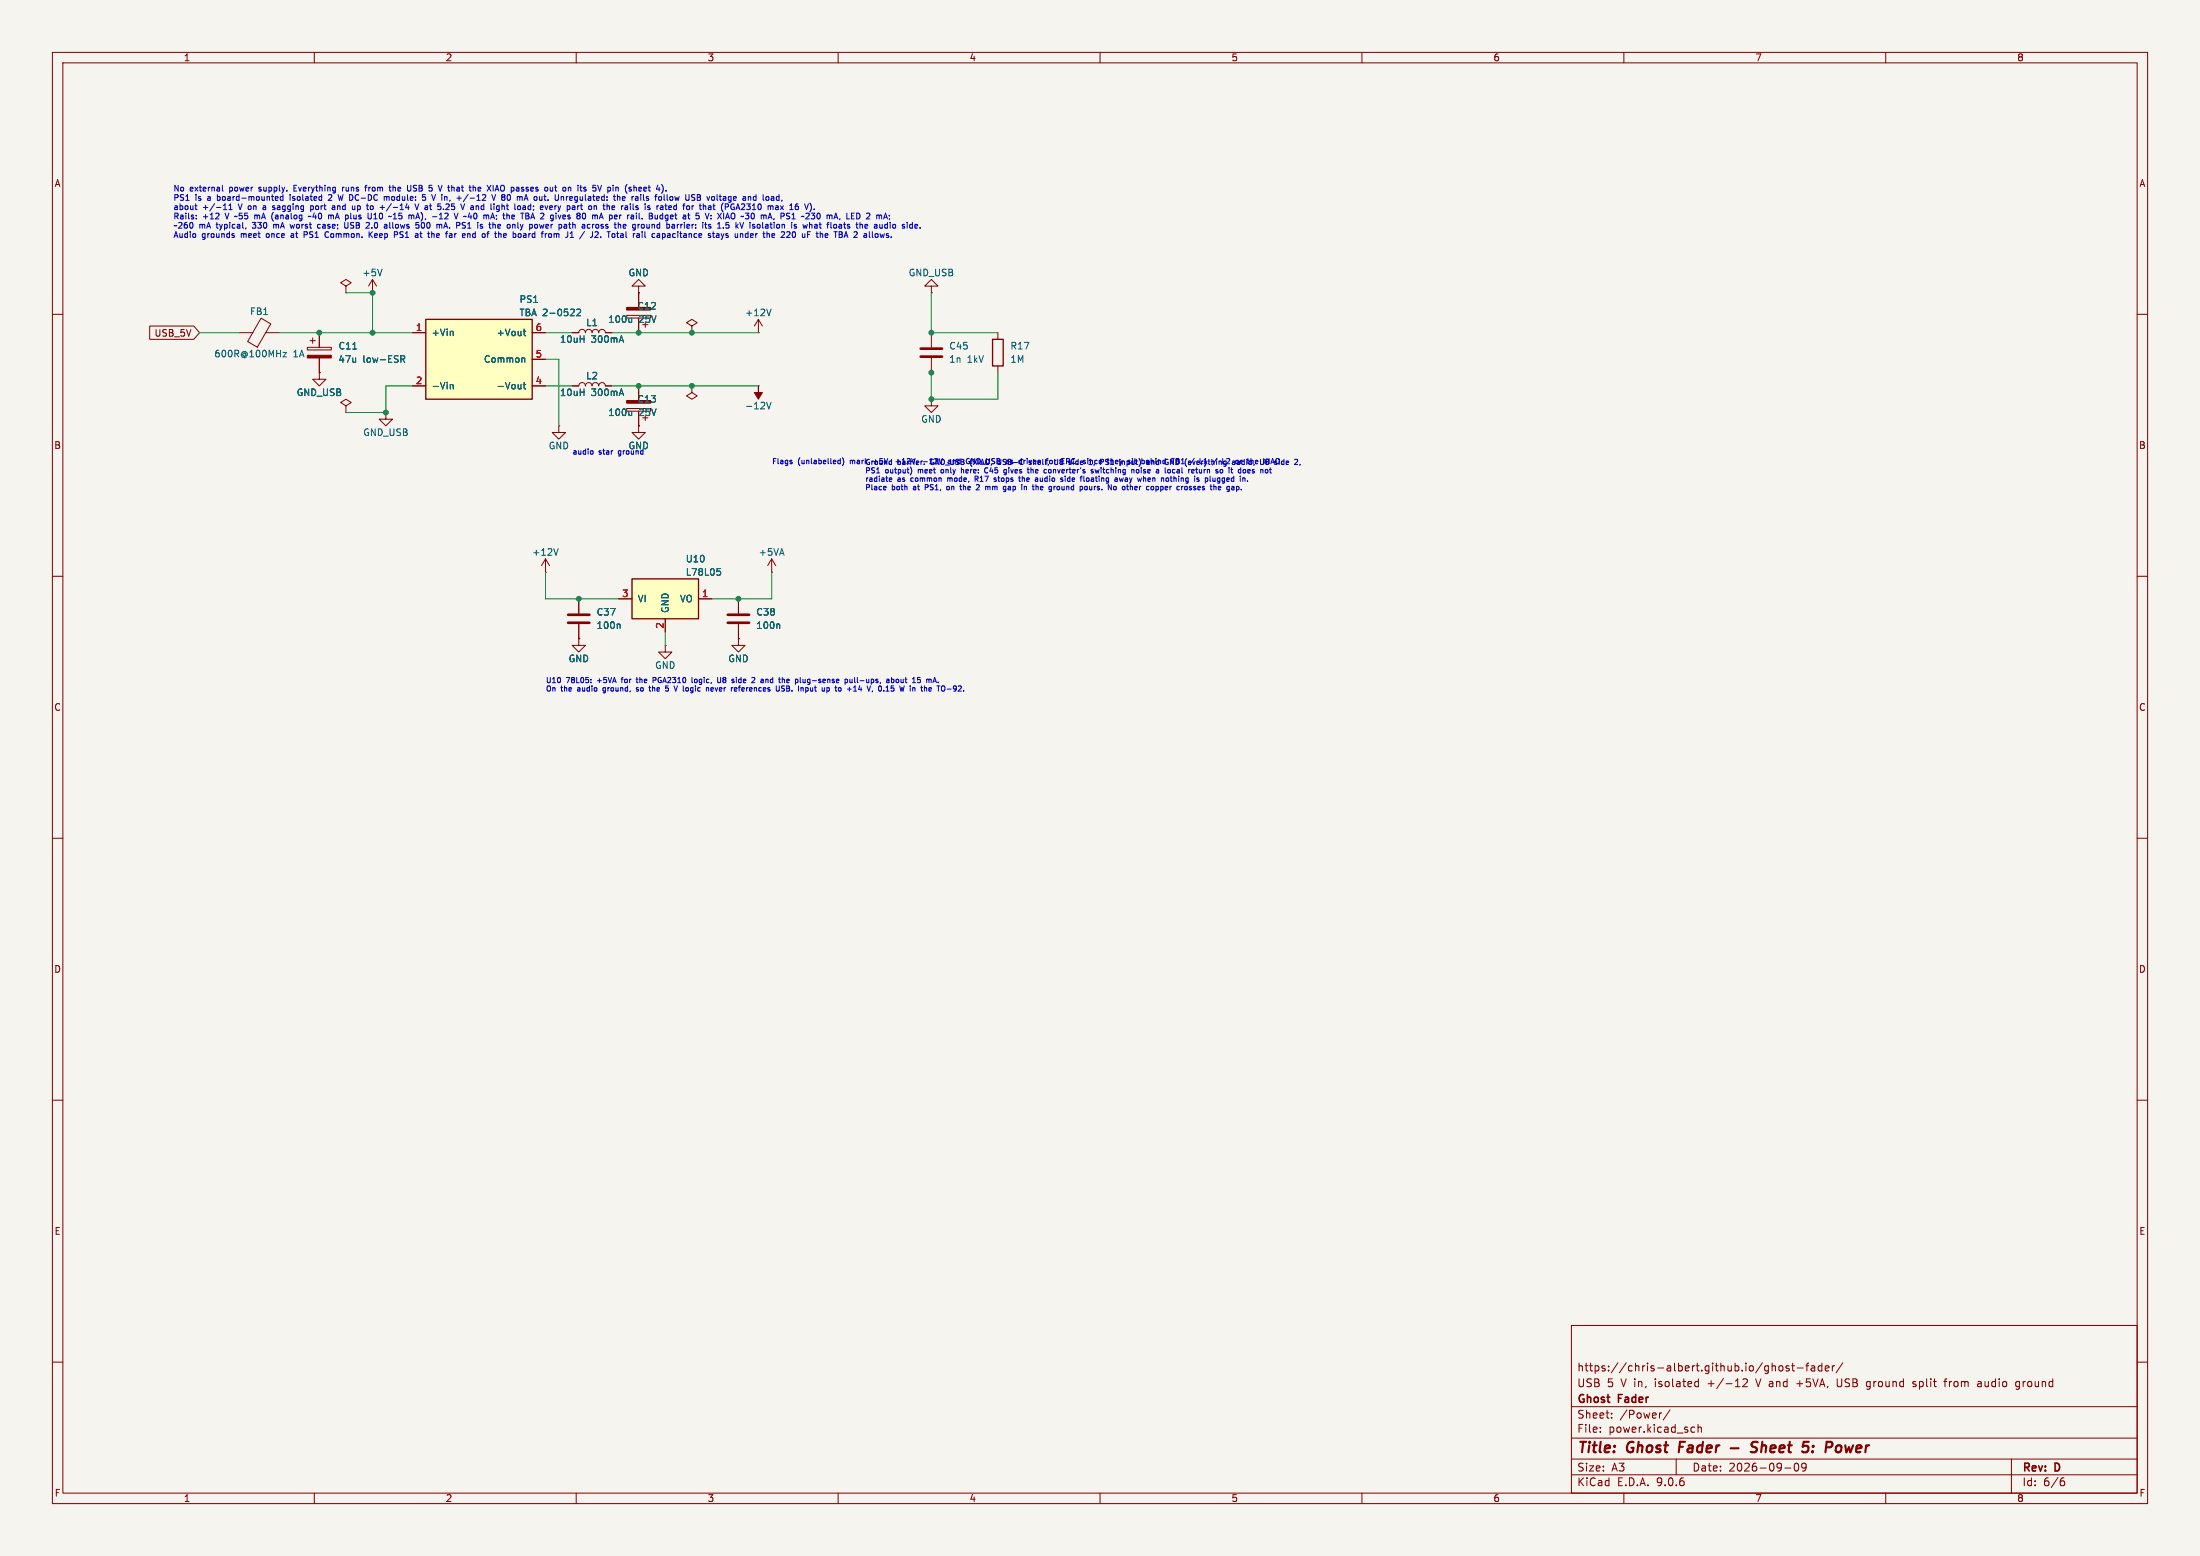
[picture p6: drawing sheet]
<svg xmlns="http://www.w3.org/2000/svg" width="420mm" height="297mm" viewBox="0 0 420 297" stroke-linecap="round" stroke-linejoin="round" font-family="sans-serif">
<path d="M0 0h420v297h-420z" fill="#f5f4ef" stroke="#f5f4ef" stroke-width=".19"/>
<g fill="none" stroke="#840000" stroke-width=".19">
<path d="M10 10h400v277h-400zM12 12h396v273h-396zM60 10v2M110 10v2M160 10v2M210 10v2M260 10v2M310 10v2M360 10v2M66 54.6l1.1-.6-1.1-.7-1 .7 1 .6v1.3M66 55.9h.1M71.1 55.9h.1"/>
<path d="M71.1 53.3l-.7 1.3M71.1 53.3l.8 1.3M71.1 53.3v2.6M121.9 54.6h1.3l-1.3-1.3-1.3 1.3h1.3v1.3M121.9 55.9h.1M121.9 55.9v2.8M10 60h2M119.6 60.2h4.6v.5h-4.6zM121.9 60.7v2.8M123.2 61.5v1M177.8 76.2v1.3h1.3l-1.3 1.2-1.3-1.2h1.3M177.8 76.2h.1"/>
<path d="M408 60h2M106.7 81.3v1.3h1.2l-1.2 1.2-1.3-1.2h1.3M106.7 81.3h.1M10 110h2M104.1 109.2h.1M104.1 106.7l-.7 1.3M104.1 106.7l.8 1.3M104.1 106.7v2.5M141 114.3v2.8M141 119.1v2.8M408 110h2M110.5 121.9v1.3h1.3l-1.3 1.3-1.3-1.3h1.3"/>
<path d="M110.5 121.9h.1M127 123.2v1.3h1.3l-1.3 1.2-1.3-1.2h1.3M127 123.2h.1M10 160h2M408 160h2M10 210h2M408 210h2M300 253h108v32h-108zM10 260h2M300 278.5h108M300 274.5h108M300 268.5h108"/>
<path d="M305.5 273.2v.2M305.5 272.5v.1M307.7 270.5v.2M307.7 269.8v.1M317.2 269.7l-.3 .1M318.8 269.1l-1.3 1.9M320 278.5v3M323.1 272.4l.4 .1M323.5 273.3l-.4 .1M323.8 263.7l.4 .1M324.2 272.5l.2-.1 .3 .1 .1 .9M324.2 271.9v1.5"/>
<path d="M324.2 263.2v1.5M324.2 264.6l-.4 .1M331.3 264.7h.9M332.7 263.3l.6-.1 .2 .1 .1 .3-.9 1.1h.9M335.2 263.2l.5 1.5M338.5 260.7l.4 .1v.1v.8M339.7 260.8l.4-.1 .3 .3v.4l-.3 .3-.4-.1-.1-.2zM341.5 260.8l-.3-.1-.3 .2 .1 .2 .5 .2v.3h-.6M342 260.7h.6M342.2 260.2v1.3l.4 .2M342.7 279.4l.2-.1a.8 .8 0 0 1 .5 .7 .8 .8 0 0 1-.5 .8l-.2-.2-.2-.4zM343 264.1h1.2"/>
<path d="M343.1 261.1h1.1M344.7 260.7h.6M344.8 279.9l-.3 .3h-.3l-.3-.3 .2-.5 .4-.1 .2 .1a.99 .99 0 0 1-.3 1.4h-.3M345.3 260.2l-.4 .2v1.3M345.8 260.8h.6v.9M346.4 261l-.5 .1a.29 .29 0 0 0-.2 .3 .29 .29 0 0 0 .2 .3l.5-.1M347.8 260.8l-.4-.1-.3 .3 .1 .6h.6M347.8 260.2v1.5M348.4 261.2l.8-.2-.1-.2-.4-.1-.3 .2 .1 .7h.6M349.8 260.7v1M350.2 260.7l-.3 .1-.1 .2M350.7 263.2v1.2l.3 .3h.3"/>
<path d="M351.8 260.1l-1.3 1.9M356.6 264.7h.3M356.6 263.7h.3M356.9 265.1l-.4 .1M365.7 263.8l-.3-.1-.2 .2v.2l.5 .2v.3h-.5M371.1 263.7h.6M371.7 263.2l-.4 .2v1.3M377.6 263.8h.6v.9M378.2 264l-.5 .1a.29 .29 0 0 0-.2 .3 .29 .29 0 0 0 .2 .3l.5-.1M384 278.5v6.5M384.9 264.5l.2 .2 .4-.1M385.5 263.8l-.4-.1-.2 .1"/>
<path d="M385.5 263.7v1.2l-.3 .3-.3-.1M408 260h2M60 285v2M110 285v2M160 285v2M210 285v2M260 285v2M300 281.5h108M310 285v2M340.7 280.2h1.2M360 285v2M393.6 282.7h.4l.2 .2-.1 .5-.5 .2"/>
<path d="M394 282.1l-.4 .1"/>
</g>
<path d="M320.7 275.2l-.2 2M330.4 276.4h1.5M335.6 275.3a.85 .85 0 0 0-1.1 .1 .45 .45 0 0 0 .2 .8l.6 .1a.51 .51 0 0 1 .1 .6 .51 .51 0 0 1-.4 .3l-.8-.1M346 277v.2M346.2 276l-.1 .2M350.7 276a.5 .5 0 0 1 .8 .3v.5a.62 .62 0 0 1-.7 .4" fill="none" stroke="#840000" stroke-width=".4"/>
<path d="M72.9 51.4l-.4 1.2M120.6 60.7v.8M120.6 61.4l-.2 .1M106.6 104.7l-.5 1.3M148.7 119.1l.2 .2v.7" fill="none" stroke="#006464" stroke-width=".19"/>
<path d="M138.9 117.3h4.1M138.9 118.9h4.1" fill="none" stroke="#840000" stroke-width=".51"/>
<path d="M119.6 58.7h4.6v.5h-4.6z" fill="#840000" stroke="#840000" stroke-width=".19"/>
<path d="M120.6 110.5h12.7v7.6h-12.7z" fill="#ffffc2"/>
<path d="M189.5 64.8h2v5.1h-2zM120.6 110.5h12.7v7.6h-12.7z" fill="none" stroke="#840000" stroke-width=".25"/>
<g fill="none" stroke="#840000" stroke-width=".19">
<path d="M45.7 63.5h2.6M49.8 60.7l1.9 1.1-2.6 4.5-1.8-1.1zM50.7 63.5h2.6M58.7 66.3h4.5v.5h-4.5zM59.2 65h1M59.7 64.5v1M61 71.1v1.3h1.2l-1.2 1.3-1.3-1.3h1.3M61 71.1h.1M61 63.5v2.8M61 68.3v2.8M66 77.5l1.1-.7-1.1-.6-1 .6 1 .7v1.2M66 78.7h.1"/>
<path d="M73.7 78.7v1.3h1.2l-1.2 1.3-1.3-1.3h1.3M73.7 78.7h.1M109.2 63.5h1.3a.64 .64 0 0 1 .6-.6 .64 .64 0 0 1 .7 .6 .64 .64 0 0 1 .6-.6 .64 .64 0 0 1 .6 .6 .64 .64 0 0 1 .7-.6 .64 .64 0 0 1 .6 .6 .64 .64 0 0 1 .6-.6 .64 .64 0 0 1 .7 .6h1.2M109.2 73.7h1.3a.64 .64 0 0 1 .6-.7 .64 .64 0 0 1 .7 .7 .64 .64 0 0 1 .6-.7 .64 .64 0 0 1 .6 .7 .64 .64 0 0 1 .7-.7 .64 .64 0 0 1 .6 .7 .64 .64 0 0 1 .6-.7 .64 .64 0 0 1 .7 .7h1.2M119.6 78h4.6v.5h-4.6zM121.9 73.7v2.8M121.9 78.5v2.8M123.2 79.2v1.1M177.8 63.5v2.8M177.8 68.3v2.8M190.5 63.5v1.3M190.5 69.9v1.2"/>
<path d="M121.9 81.3v1.3h1.3l-1.3 1.2-1.3-1.2h1.3M121.9 81.3h.1M110.5 114.3v2.8M110.5 119.1v2.8M118.1 114.3h2.5M127 118.1v2.6M133.3 114.3h2.6M147.3 109.2h.1M147.3 106.7l-.7 1.3M147.3 106.7l.8 1.3M147.3 106.7v2.5M141 121.9v1.3h1.2l-1.2 1.3-1.3-1.3h1.3"/>
<path d="M141 121.9h.1"/>
</g>
<path d="M54 67.3h.7l-.7 .8h.7M67.3 66.6h.8M76.5 67.9h.5l.3 .2-.2 .4-.6 .1M76.8 68.6l.5 .6M120.6 78.5v.8M120.6 79.2l-.2 .1M118.2 119.1l.2 .2v.7M136.9 108.5h.6M137 109h.3l.3 .3-.1 .4-.5 .1" fill="none" stroke="#006464" stroke-width=".19"/>
<g fill="#840000" stroke="#840000" stroke-width=".19">
<path d="M58.7 67.8h4.5v.5h-4.5z"/>
<path d="M119.6 76.5h4.6v.5h-4.6z"/>
</g>
<path d="M175.8 66.5h4M175.8 68.1h4M108.5 117.3h4M108.5 118.9h4" fill="none" stroke="#840000" stroke-width=".51"/>
<path d="M81.3 61h20.3v15.2h-20.3z" fill="#ffffc2"/>
<path d="M81.3 61h20.3v15.2h-20.3z" fill="none" stroke="#840000" stroke-width=".25"/>
<g fill="none" stroke="#840000" stroke-width=".19">
<path d="M121.9 55.9h.1M121.9 55.9v2.8M177.8 54.6h1.3l-1.3-1.3-1.3 1.3h1.3v1.3M177.8 55.9h.1M28.6 62.2h8.4l1.1 1.3-1.1 1.3h-8.4zM61 71.1h.1M61 63.5v2.8M61 68.3v2.8M78.7 63.5h2.6M78.7 73.7h2.6M101.6 63.5h2.5M101.6 73.7h2.5"/>
<path d="M101.6 68.6h2.5M109.2 63.5h1.3M109.2 73.7h1.3M115.6 63.5h1.2M115.6 73.7h1.2M121.9 60.7v2.8M121.9 73.7v2.8M121.9 78.5v2.8M132.1 62.2l1-.6-1-.6-1 .6 1 .6v1.3M132.1 63.5h.1M132.1 73.7v1.2l1 .7-1 .6-1-.6 1-.7M132.1 73.7h.1"/>
<path d="M144.8 73.7h.1M144.8 63.5h.1M144.8 61l-.8 1.2M144.8 61l.7 1.2M144.8 61v2.5M121.9 81.3h.1M110.5 114.3v2.8M110.5 119.1v2.8M118.1 114.3h2.5M127 118.1v2.6M133.3 114.3h2.6M141 114.3v2.8"/>
<path d="M141 119.1v2.8M110.5 121.9h.1M141 121.9h.1"/>
</g>
<g fill="none" stroke="#006464" stroke-width=".19">
<path d="M109.6 59.1v.4M110.1 59.1l.5-.1 .2 .4-.7 .9h.7M147.2 59l-.4 1.3M67.3 66.6h.8M76.5 67.9h.5l.3 .2-.2 .4-.6 .1M76.8 68.6l.5 .6M86 73.5l.1-.1 .3 .1 .1 .7M86 73.4v.8M86.3 63.2l.2 .2v.7M99.8 68.3l.4 .2v.7M99.9 73.4h.5M99.9 63.2h.5"/>
<path d="M100.1 62.8v1.1l.3 .2M100.1 73v1.1l.3 .1M108.8 60.3h.8M120.6 60.7v.8M120.6 78.5v.8M120.6 61.4l-.2 .1M120.6 79.2l-.2 .1M146.4 76.8l.4 1.2 .4-1.2M118.2 119.1l.2 .2v.7M136.9 108.5h.6M137 109h.3l.3 .3-.1 .4-.5 .1M148.7 119.1l.2 .2v.7"/>
</g>
<path d="M144.8 73.7v1.2h.7l-.7 1.3-.8-1.3h.8z" fill="#840000" stroke="#840000" stroke-width=".19"/>
<g fill="none" stroke="#009600" stroke-width=".19">
<path d="M66 55.9h5.1v7.6M177.8 55.9v7.6h12.7M38.1 63.5h7.6M53.3 63.5h25.4M78.7 73.7h-5v5h-7.7M104.1 63.5h5.1M104.1 68.6h2.6v12.7M104.1 73.7h5.1M116.8 63.5h28M116.8 73.7h28M177.8 71.1v5.1h12.7v-5.1M104.1 109.2v5.1h14"/>
<path d="M147.3 109.2v5.1h-11.4M127 120.7v2.5"/>
</g>
<g fill="none" stroke="#0000c2" stroke-width=".19">
<path d="M37.2 39.3h.4M37.4 38.9v1l.2 .1M42.4 35.4v.9l.2 .2M42.7 39.2l.3-.3v1.1M43.7 39.2l.3-.3v1.1M50.6 39.3h-.4M50.6 39.6l-.4 .2v.2h.4M52.1 39.3h.3M52.1 39.6l.3 .1M52.4 40h-.3M52.6 38.2h.4M52.6 37.6l.3-.1 .2 .3-.5 .1"/>
<path d="M54 37.6l-.3-.1-.2 .2 .1 .5h.4M54 37.1v1.1M55.4 37.1v.1M55.4 37.5v.7M56.1 35.9h.4M56.6 35.4h-.5v1.1h.5M59.3 39.3h.3l.2 .2-.1 .5h-.4M59.3 39.3v1.1M63.3 37.6l-.6 .6h.6M63.4 39.3h.5v.7M63.4 40h.5M63.9 39.5l-.5 .1"/>
<path d="M64.8 38.2l.2-.7 .2 .7M65.4 35.7v.8M65.7 35.7l-.3 .2M68.3 40h.3M68.3 39.3v1.1M68.6 39.3h-.3M69.6 35.7h.4M70 35.4l-.2 .1v1M70.9 39.3l.4 .2-.1 .4-.3 .1M73.4 37.6l.3-.1 .1 .2M73.8 37.7l.2-.2 .2 .1 .1 .6M73.8 37.7v.5"/>
<path d="M74.2 35.7h.5M74.4 35.4v.9l.3 .2M74.7 38.9l-.9 1.4M75 35.4v1.1M75.2 35.7l-.2 .1M78.4 35.4v.9l-.2 .2M78.9 36.4l.2 .1M79 35.5v.3M79.2 38.9l.4 1.1 .3-1.1M80.7 37.6h.3l.3 .2-.1 .4h-.5M81.2 39.6v.4M85.8 39.1l-.1 .3-.6 .6h.7"/>
<path d="M89.4 37.1l-1 1.4M89.9 39.3h.4l.1 .7M90.4 39.5l-.6 .3 .2 .2h.4M91.7 35.8l-.3-.1-.1 .2v.5h.4M91.8 36l-.5 .1M93.9 37.1l.3 1.1 .4-1.1M94.5 36.5l.4-1.1 .3 1.1M94.6 36.2h.5M96 39.3l.3 .1v.6M96 37.6l-.2 .2v.3l.5 .1M96 37.1l-.2 .3 .2 .2M96 37.6h.2"/>
<path d="M96.2 37.1l.1 .1M96.2 37.6l.1 .1M96.3 37.6h-.1M96.7 39.3h.4M99.9 36.1l.1 .2-.1 .2M99.9 35.7l.1 .1M101.3 39.3h-.3l-.2 .2 .1 .5h.4M101.3 38.9v1.1M105.9 35.7h.4M105.9 39.3v.7M106 35.4v.9l.3 .2M106.2 39.3l-.3 .2"/>
<path d="M106.5 39.3l.3 .7M108.3 37.5h.1M109.3 37.7l-.2-.2-.3 .2v.5h.4M109.3 37.8l-.5 .1M110.3 35.4v.1M110.3 35.7v.8M113.2 36.4l.4 .1M113.7 35.4h-.5v.5l.4-.1M115.9 39.4l.3-.1 .2 .1M115.9 38.9v1.1M116 35.8l.4-.1 .2 .2-.1 .5h-.5M116 35.7v1.1"/>
<path d="M118.8 38.1l.2 .1h.3M118.8 37.7l.2-.2 .3 .2v.1l-.5 .1M118.9 39.3h.1M119.4 39.3h-.1M119.4 39.6l-.1 .2 .1 .2M119.5 36.6l.2 .3M119.7 35.2l-.2 .3M123.4 35.8l-.3-.1-.2 .2 .1 .5h.4M123.4 36l-.5 .1M123.7 37.5l.1 .1M123.7 37.9l.1 .1-.1 .2M126.9 39.3h.5"/>
<path d="M127.1 38.9v1l.3 .1M127.8 39.3l-.1 .1v.5l.1 .1M128 37.6l.2-.1 .3 .2-.2 .5h-.3M128.2 39.5l-.5 .1M128.8 37.5l.2 .7M134.6 39.3l.1 .1v.6M134.9 37.5l.3 .7M135.6 39.3h-.3M135.6 39.6l-.4 .2 .1 .2h.3M138.5 38.9v1.1M138.9 38.9l.1 .1M139 39.4l-.5 .1"/>
<path d="M139.1 38.2h.4M139.5 37.5l-.4 .1M143.2 38.9l-.3 .4 .3 .1v.5l-.2 .1-.5-.1M145.7 37.1v1l.1 .1M146.6 37.5l-.4 .2 .1 .4 .3 .1M152 39l-.2 .8 .2 .2 .4-.1-.1-.5-.3-.1-.2 .2M37.5 41.7v.1M37.5 41.1v.1M41.1 41.8h.7M41.8 40.8v.4M42.7 40h.6M43.7 40h.6"/>
<path d="M44.4 45h.3v.2l-.3 .1M44.4 44.6h.3M46.9 43.5l-.1 .2M48.6 41.1v.7M48.8 41.1l-.2 .1M52 41.9l.2 .3M52.2 40.5l-.2 .3M52.2 42.8v.8M52.4 42.8l-.2 .1M55.8 43l-.2 .6M55.9 44.6h-.3M56 44.9l-.5 .2 .1 .2h.4"/>
<path d="M58.1 44.2v1.1M58.5 44.2l.1 .1M58.6 44.8h-.5M59.4 41.3l-.6 .1M61.1 42.9l-.3-.1-.2 .2 .1 .5h.4M62.1 44.4a.51 .51 0 0 0-.1 .7 .51 .51 0 0 0 .7 .1M63 41.1l.2 .1M63.2 41.2v.6M63.6 41.1h-.3l-.1 .1M65.8 42.5v.8l.2 .3 .4-.3v-.8M67 40.7v.9l.1 .2M70.5 44.2v1.1"/>
<path d="M70.6 44.7l.5 .6M70.9 40.7l-.1 1M71 43.5v.1M71.1 44.2l-.6 .7M71.4 41.8h.6M71.7 40.7l-.3 .3M74.4 42.5v.9l.2 .2M75.1 41.8h.6M75.3 40.8l.1-.1v1.1M75.8 44.3l.1 .1-.1 .4M76.3 45.3h.2M76.4 44.3l-.1 .1 .1 .3"/>
<path d="M79.4 41.8l.3-1.1 .4 1.1M79.4 42.5h.5M79.5 41.5h.5M79.9 42.9l.1 .2-.1 .4M80.2 44.6h.4M80.3 44.2v1l.3 .1M80.5 42.7v.8l.3 .1 .2-.3M82.8 44.6l.1 .7M83.9 41.8h.6M83.9 41l.3-.3v1.1M84.7 43.6l.4-1.1 .3 1.1M84.8 43.2h.5"/>
<path d="M86.8 44.6v.7M87 44.6l-.2 .2M88.7 42.5h.2M88.7 43.1l.2 .1-.2 .3M89 41.3l-.5 .1M90.4 44.6l-.2 .2v.3l.2 .2M93.3 42.8h.4M93.5 42.5v1M94.8 41.1v.1M94.8 41.7l-.1 .2M95.5 42.9l.1 .2-.6 .1M96.6 44.6l.1 .3-.6 .1"/>
<path d="M99.3 42.8l.3 .8-.2 .3M100.1 44.6l.3 .2v.5M100.4 45.3h-.3M100.4 44.9h-.3M103.8 42.8l-.2 .8-.2-.6-.2 .6M105.8 44.7l.3-.1 .1 .2M105.8 44.6v.7M106.2 44.8v.5M106.4 44.6l-.2 .2M106.7 40.3h-.1M108.4 41.1h.4M108.4 41.4l.5 .2"/>
<path d="M108.9 41.6l-.2 .2-.3-.1M109.3 42.9h.5v.7M109.3 42.5v1.1M111.6 44.2l-1 1.4M113.3 41.1l.3 .1M113.6 41.2l.1-.1h.3v.7M113.6 41.2v.6M113.7 44.2l.5 .1M113.8 42.9l.3-.1 .2 .2-.1 .5h-.4M114.2 44.7l-.7 .6h.7M116.2 44.2v1.1M116.7 41.1l.2 .2v.3l-.2 .2"/>
<path d="M119.5 44.2v1l.2 .1M120.5 41.7l.4 .1M120.8 41.1h-.3M120.9 41.4h-.4M121.2 42.8l-.4 .2v.5l.4 .1M123.9 41.2h.4M124.3 41.2l.2 .1M124.3 40.7l.2 .2M124.5 42.8v.8M124.5 41.7l-.6 .1M124.5 41l-.2 .2M124.8 42.8l-.3 .1"/>
<path d="M125 44.6h-.3l-.2 .2 .1 .5h.4M128 41.4l.5-.1v-.2h-.4l-.1 .1v.5h.5M128.8 41.1h.4M128.9 44.6h-.3l-.2 .2 .1 .5h.4M130.7 42.8v.8M131.5 42.8l-.4 .2 .1 .5 .3 .1M131.6 43.1l-.5 .1M134.6 40.7l.4 1.1 .4-1.1M137 43.6h.6M137.1 42.7l.2-.2v1.1M138.1 43.5v.1M138.1 40.7v1.1"/>
<path d="M138.2 44.6l-.3 .7M138.6 43.5h.1M138.6 42.5v.4M139 44.6h-.3l-.1 .2v.1l.4 .1v.3h-.4M140 40.7l.3 .4-.1 .5-.2 .2M141.2 42.5l.4 1.1 .4-1.1M142.3 40.7h.7l-.4 .4 .3 .1M142.9 41.7l-.5 .1M144.6 44.6h-.2M144.6 42.9l.3-.1 .2 .2-.1 .5h-.4M148.4 42.9l-.1 .1 .1 .5M150.3 44.2l-.1 .1"/>
<path d="M150.6 44.2l.2 .2v.3l-.7 .6h.7M151.2 41.8h.6M151.4 40.8l.1-.1v1.1M154.2 44.2v1.1M154.2 44.8h.3M154.7 42.8l.3 .2v.6M155.5 40.7l-.3 .4 .3 .1v.4l-.2 .2h-.3M155.5 42.9h.5v.7M156 43.1l-.5 .2 .1 .3 .4-.1M156.4 42.8h.4M158 44.6v.3l-.5 .1M158.6 42.5v.9l.2 .2"/>
<path d="M159.2 41.8l.4-1.1 .3 1.1M159.3 41.5h.5M161.1 45.3l.4-1.1 .4 1.1M161.2 45h.6M163.4 42.8h.4M163.5 42.5v.9l.3 .2M165 44.6h.4M165.4 44.9l-.5 .2 .2 .2h.3M168.4 42.8v.8M168.4 43.5h.1M168.8 41.5h.5M169 40.7l-.3 1.1"/>
<path d="M169.4 42.9l-.3-.1-.2 .2 .1 .5h.4M169.4 42.5v1.1M172.7 43.2v.3M173.2 42.5v.1M173.2 42.8v.8M113 86l.2 .2v.3l-.2 .2M151.1 88.2l.1 .1-.1 .2M151.1 87.9h.1M160 88.4l.4 .1M160.4 87.5v1M160.4 87.9h-.4M160.8 87.4a1.15 1.15 0 0 1 0 1.5"/>
<path d="M169 92.8l.2 .3-.5 .1M169.1 93.5h-.1M169.8 91.7l.1 .2 .3-.1M169.8 91.4l.1-.2 .3 .2-.4 .2M173.9 89.3a1.16 1.16 0 0 1-.1 1.4M176.3 88.1h.7M176.4 88.6v.1M176.6 92.5v1M176.6 93h.4M179.7 89.7v.5M180.9 91.2v.7M181 91.3h-.1"/>
<path d="M181.1 92.8l-.4 .2 .1 .4 .3 .1M183.2 92.8h.4M183.4 93.5h.2M183.5 89.3v1M183.9 89.7h-.4M184.9 88.1h.2v.3l-.2 .1M184.9 87.5l.1 .1M185.3 88v.6M186.2 90.9v1M186.2 91.4h.3M186.4 91.4l.3 .5M186.8 92.5l.2 .2-.1 .2-.6 .6h.7"/>
<path d="M188 89.5a.46 .46 0 0 0 0 .6 .46 .46 0 0 0 .5 .1M188.7 92.8l.3 .2v.5M189.8 91.5l.4 .1v.1l-.1 .2-.3-.1M189.8 91.3h.4M191.8 89.6l.3 .1M192.1 90.2l-.3 .1M192.1 89.6v.8l-.2 .2M192.5 92.9l.3-.1 .1 .2M192.9 93.1l-.5 .2 .2 .2h.3M194.4 91.2h.4M194.6 90.9v.8l.2 .2M195.2 90.9v1"/>
<path d="M195.4 91.2l-.2 .1M196.1 87.5v.1M196.1 87.9v.6M196.8 89.7l.3-.1 .1 .2M196.8 89.3v1M198.6 91.2v.5l.1 .2M199.1 92.9l-.3-.1-.2 .2 .1 .5h.4M199.1 93.1l-.5 .1M200.7 89.8l-.2-.2-.3 .2v.4l.3 .1 .2-.2M201.3 87.9v.6M201.3 87.7v.8l.4 .2M201.6 87.9l-.3 .1"/>
<path d="M201.8 93l.2-.2 .3 .2-.1 .5h-.2l-.2-.2M203.3 90.9v.1M203.3 91.2v.7M203.8 91.3v.5M207.5 92.9v.6M207.9 91.3l-.3-.1-.2 .2 .1 .4h.4M208 92.8l.1 .7 .3-.1M208.4 92.8v.7M208.7 89.7l-.3-.1-.1 .2v.1l.4 .1v.2h-.4M208.9 88.6v.2M209.1 89.6l.1 .7 .2-.5 .2 .5 .2-.7M209.2 87.9l-.2 .1v.3l.2 .2"/>
<path d="M213.2 91.2l.1 .2v.5M213.3 91.8l-.1 .1M213.3 91.5h-.1M213.7 91.2l.2 .7 .2-.5 .1 .5 .2-.7M216.4 89.7l.1 .6M216.8 92.8l.3 .1v.2l-.5 .1M217 89.7h.4l-.1 .5h-.3zM217.1 93.5h-.3M217.9 89.6v.7M219.3 91.2l-.1 .2v.3l.1 .2M219.6 91.5l-.4 .1M220.7 87.5v.1"/>
<path d="M220.7 87.9v.6M221.1 88l-.4 .2 .1 .4 .3 .1M221.6 92.9h.4M221.6 92.8v1M222 93.4l-.4 .1M222.4 89.3v.8l.2 .2M223.4 91.2h.4M223.5 90.9v.8l.3 .2M224.8 89.6l-.1 .1M224.8 89.9l-.1 .1 .1 .3M227.1 92.9h.3M227.1 93.1l.4 .2-.1 .2h-.2"/>
<path d="M227.9 93.5h.3M228.2 92.8l-.3 .2 .3 .2M228.2 89.6h.4M228.4 90.2l.2 .1M229 89.6v.6h.4M229.4 89.6v.7M230.1 91.3l.3-.1 .2 .2-.1 .4h-.4M230.1 91.2v1M232.5 91.8h.4M232.5 91.3h.4M232.9 91.2v.8l-.2 .2h-.3M234.6 89.6v.7"/>
<path d="M234.7 92.9l-.3-.1-.2 .2 .1 .5h.4M234.7 92.8v.8l-.2 .2h-.3M235 89.6h.3M237 87.9h.1M237.1 88.5l.1 .2 .3-.1M237.3 90.1l.2 .2 .3-.1M237.5 88.1l-.3-.1-.1 .2M237.5 87.7v1M237.8 89.7l-.3-.1-.2 .2M239.2 89.6l.2 .1M239.2 89.9l.3 .2-.3 .2M242.6 88.5l.3-1 .4 1"/>
<path d="M242.7 88.2h.5M245.9 88l.1 .2-.5 .1M246 88.6l-.1 .1M112.8 130.2v.1M112.8 129.7v.1M115.1 132.2l.1 .1M115.2 131.3v.6M118.6 129.6h.4M121.4 129.6h.4M121.5 131.9h.4M121.6 129.3v.9l.2 .1M121.9 131.3h-.3l-.1 .1v.1l.4 .1"/>
<path d="M123.9 131.3h.3M124 131.9h.2M124.7 129.8h.4l.1-.4-.5-.1v1M127.2 131.3h.2l.2 .2-.1 .4h-.3M132.1 129.3v.9l.1 .1M133 129.7l-.2-.1-.2 .2v.4l.4 .1M135.7 131.6l.5-.1-.1-.2h-.2l-.2 .1 .1 .5h.3M137 129.3v.8l.2 .2 .4-.2v-.8M138.1 129.4v.3M138.1 129.8v.5M141 131.3h.3M141 129.7v.5"/>
<path d="M141.2 130.9l-.1 .2v.8M147.1 129.7v.5M149.4 130.9l-.2 .1a.42 .42 0 0 0 .5 .5v.4h-.5M149.6 130.9l.2 .1M150.2 131.4h.3M150.2 129.7l.3-.1 .2 .3-.5 .1M150.2 130.3h.4M150.5 130.9h-.3v1h.4M153.7 129.6v.7M153.7 130.2l-.1 .1M154.2 129.7v.6M154.7 131.3v.5l.2 .1"/>
<path d="M159.4 131.3h.4M159.5 130.9l.1 1M161.8 131.5h.7M162.1 131.2v.7M162.2 129.6l.1 .7 .4-.1M162.7 129.6v.7M163.1 129.3v.9l.2 .1M163.7 129.3v.9l.1 .1M163.9 131.6h.6M168.2 131.1l.1 .4-.3 .4M168.7 131.8v.1M170.2 129.7l.3-.1 .2 .2-.1 .5h-.4"/>
<path d="M170.2 129.3v1M171.1 129.7h.4v.6l-.4-.1zM172 129.6v.6l.1 .1M176.9 129.7l.3-.1 .1 .2M176.9 129.6v.7M177.3 129.8v.5M177.5 129.6l-.2 .2M179.8 131.8l.2 .1 .3-.1M179.8 131.1l.2-.2 .3 .2M183 131l.3-.1 .2 .3-.6 .7h.6"/>
</g>
<g fill="#009600" stroke="#009600" stroke-width=".19">
<circle cx="73.7" cy="78.7" r=".46"/>
<circle cx="121.9" cy="63.5" r=".46"/>
<circle cx="121.9" cy="73.7" r=".46"/>
<circle cx="61" cy="63.5" r=".46"/>
<circle cx="71.1" cy="55.9" r=".46"/>
<circle cx="71.1" cy="63.5" r=".46"/>
<circle cx="141" cy="114.3" r=".46"/>
<circle cx="132.1" cy="63.5" r=".46"/>
<circle cx="132.1" cy="73.7" r=".46"/>
<circle cx="177.8" cy="63.5" r=".46"/>
<circle cx="177.8" cy="71.1" r=".46"/>
<circle cx="177.8" cy="76.2" r=".46"/>
<circle cx="110.5" cy="114.3" r=".46"/>
</g>
<g font-size="2.8" fill="#840000">
<text x="301" y="277.9">Title:</text>
<text x="310.6" y="277.9">Ghost</text>
<text x="321.4" y="277.9">Fader</text>
<text x="336.8" y="277.9">Sheet</text>
<text x="347.4" y="277.9">5:</text>
<text x="352.6" y="277.9">Power</text>
</g>
<g font-size="2.1" fill="#840000">
<text x="301" y="262">https://chris-albert.github.io/ghost-fader/</text>
<text x="301" y="268.2">Ghost</text>
<text x="301" y="265">USB</text>
<text x="306.8" y="265">5</text>
<text x="309" y="268.2">Fader</text>
<text x="309.5" y="265">V in,</text>
<text x="316.2" y="265">isolated</text>
<text x="326.4" y="265">+/-12</text>
<text x="335.9" y="265">V and</text>
<text x="343.8" y="265">+5VA,</text>
<text x="351.7" y="265">USB</text>
<text x="357.5" y="265">ground</text>
<text x="366.5" y="265">split</text>
<text x="372.7" y="265">from</text>
<text x="379.2" y="265">audio</text>
<text x="386.6" y="265">ground</text>
<text x="301" y="273.7">File:</text>
<text x="301" y="271">Sheet:</text>
<text x="307.1" y="273.7">power.kicad_sch</text>
<text x="309.2" y="271">/Power/</text>
<text x="301" y="281.1">Size:</text>
<text x="307.6" y="281.1">A3</text>
<text x="323" y="281.1">Date:</text>
<text x="330" y="281.1">2026-09-09</text>
<text x="386" y="281.3">Rev:</text>
<text x="392.4" y="281.3">D</text>
<text x="301" y="283.9">KiCad</text>
<text x="308.7" y="283.9">E.D.A.</text>
<text x="316.3" y="283.9">9.0.6</text>
<text x="386" y="283.9">Id:</text>
<text x="390.1" y="283.9">6/6</text>
</g>
<g font-size="1.8" fill="#840000">
<text x="35" y="11.9">1</text>
<text x="85" y="11.9">2</text>
<text x="135" y="11.9">3</text>
<text x="185" y="11.9">4</text>
<text x="235" y="11.9">5</text>
<text x="285" y="11.9">6</text>
<text x="335" y="11.9">7</text>
<text x="385" y="11.9">8</text>
<text x="10.3" y="35.9">A</text>
<text x="408.3" y="35.9">A</text>
<text x="29.4" y="64.5">USB_5V</text>
<text x="10.3" y="85.9">B</text>
<text x="408.2" y="85.9">B</text>
<text x="10.3" y="135.9">C</text>
<text x="408.2" y="135.9">C</text>
<text x="10.3" y="185.9">D</text>
<text x="408.2" y="185.9">D</text>
<text x="10.3" y="235.9">E</text>
<text x="408.3" y="235.9">E</text>
<text x="10.3" y="285.9">F</text>
<text x="35" y="286.9">1</text>
<text x="85" y="286.9">2</text>
<text x="135" y="286.9">3</text>
<text x="185" y="286.9">4</text>
<text x="235" y="286.9">5</text>
<text x="285" y="286.9">6</text>
<text x="335" y="286.9">7</text>
<text x="385" y="286.9">8</text>
<text x="408.3" y="285.9">F</text>
</g>
<g font-size="1.8" fill="#006464">
<text x="69.1" y="52.9">+5V</text>
<text x="119.9" y="52.9">GND</text>
<text x="173.4" y="52.9">GND_USB</text>
<text x="99.1" y="58">PS1</text>
<text x="121.6" y="59.3">C12</text>
<text x="47.6" y="60.3">FB1</text>
<text x="82.3" y="64.4">+Vin</text>
<text x="94.7" y="64.4">+Vout</text>
<text x="99.1" y="60.6">TBA 2-0522</text>
<text x="106.8" y="65.6">10uH</text>
<text x="111.8" y="62.5">L1</text>
<text x="112.9" y="65.6">300mA</text>
<text x="116" y="61.8">100u</text>
<text x="122" y="61.8">25V</text>
<text x="142.1" y="60.6">+12V</text>
<text x="40.8" y="68.4">600R@100MHz</text>
<text x="56" y="68.4">1A</text>
<text x="64.5" y="66.9">C11</text>
<text x="64.5" y="69.4">47u</text>
<text x="69.3" y="69.4">low-ESR</text>
<text x="92.3" y="69.4">Common</text>
<text x="181.1" y="69.4">1n</text>
<text x="181.1" y="66.9">C45</text>
<text x="184.6" y="69.4">1kV</text>
<text x="192.8" y="69.4">1M</text>
<text x="192.8" y="66.9">R17</text>
<text x="56.5" y="75.8">GND_USB</text>
<text x="82.3" y="74.5">-Vin</text>
<text x="94.7" y="74.5">-Vout</text>
<text x="106.8" y="75.8">10uH</text>
<text x="111.8" y="72.6">L2</text>
<text x="112.9" y="75.8">300mA</text>
<text x="121.6" y="77.1">C13</text>
<text x="69.2" y="83.4">GND_USB</text>
<text x="116" y="79.6">100u</text>
<text x="122" y="79.6">25V</text>
<text x="142.1" y="78.3">-12V</text>
<text x="175.8" y="80.9">GND</text>
<text x="104.6" y="86">GND</text>
<text x="119.9" y="86">GND</text>
<text x="101.5" y="106.3">+12V</text>
<text x="130.8" y="107.5">U10</text>
<text x="144.7" y="106.3">+5VA</text>
<text x="130.8" y="110.1">L78L05</text>
<text x="113.8" y="117.7">C37</text>
<text x="121.7" y="115.2">VI</text>
<text x="127.9" y="117.1" transform="rotate(-90 127.9 117.1)">GND</text>
<text x="129.7" y="115.2">VO</text>
<text x="144.3" y="117.7">C38</text>
<text x="113.8" y="120.2">100n</text>
<text x="144.3" y="120.2">100n</text>
<text x="108.5" y="126.6">GND</text>
<text x="125" y="127.9">GND</text>
<text x="138.9" y="126.6">GND</text>
</g>
<g font-size="1.8" fill="#a90000">
<text x="79.3" y="63.2">1</text>
<text x="102.2" y="63.2">6</text>
<text x="102.2" y="68.3">5</text>
<text x="79.3" y="73.4">2</text>
<text x="102.2" y="73.4">4</text>
<text x="118.7" y="114">3</text>
<text x="133.9" y="114">1</text>
<text x="126.7" y="120.1" transform="rotate(-90 126.7 120.1)">2</text>
</g>
<g font-size="1.5" fill="#0000c2">
<text x="33" y="36.6">No</text>
<text x="33" y="38.4">PS1</text>
<text x="33" y="40.2">about</text>
<text x="33" y="41.9">Rails:</text>
<text x="36.2" y="36.6">external</text>
<text x="37.3" y="38.4">is</text>
<text x="38.7" y="40.2">+/-11</text>
<text x="38.7" y="41.9">+12</text>
<text x="39.8" y="38.4">a</text>
<text x="41.9" y="38.4">board-mounted</text>
<text x="43.2" y="41.9">V ~55</text>
<text x="44" y="36.6">power</text>
<text x="45.8" y="40.2">V on</text>
<text x="49.2" y="41.9">mA</text>
<text x="49.8" y="36.6">supply.</text>
<text x="50.8" y="40.2">a</text>
<text x="52.7" y="41.9">(analog</text>
<text x="52.9" y="40.2">sagging</text>
<text x="56" y="38.4">isolated</text>
<text x="56.7" y="36.6">Everything</text>
<text x="60.1" y="41.9">~40</text>
<text x="60.4" y="40.2">port</text>
<text x="63.6" y="38.4">2</text>
<text x="64" y="41.9">mA</text>
<text x="64.7" y="40.2">and</text>
<text x="65.7" y="38.4">W DC-DC</text>
<text x="66.2" y="36.6">runs</text>
<text x="67.5" y="41.9">plus</text>
<text x="68.8" y="40.2">up</text>
<text x="70.8" y="36.6">from</text>
<text x="71.9" y="40.2">to</text>
<text x="72" y="41.9">U10</text>
<text x="74.6" y="40.2">+/-14</text>
<text x="74.9" y="38.4">module:</text>
<text x="75.7" y="36.6">the</text>
<text x="76.4" y="41.9">~15</text>
<text x="79.3" y="36.6">USB</text>
<text x="80.3" y="41.9">mA),</text>
<text x="81.6" y="40.2">V at</text>
<text x="82.5" y="38.4">5</text>
<text x="83.7" y="36.6">5</text>
<text x="84.6" y="38.4">V in,</text>
<text x="85.1" y="41.9">-12</text>
<text x="85.8" y="36.6">V that</text>
<text x="86.3" y="40.2">5.25</text>
<text x="89.6" y="41.9">V ~40</text>
<text x="89.7" y="38.4">+/-12</text>
<text x="91.1" y="40.2">V and</text>
<text x="92.2" y="36.6">the</text>
<text x="95.6" y="41.9">mA;</text>
<text x="95.8" y="36.6">XIAO</text>
<text x="96.8" y="38.4">V 80</text>
<text x="97.2" y="40.2">light</text>
<text x="99.6" y="41.9">the</text>
<text x="100.6" y="36.6">passes</text>
<text x="101.9" y="38.4">mA</text>
<text x="102" y="40.2">load;</text>
<text x="103.2" y="41.9">TBA 2</text>
<text x="105.4" y="38.4">out.</text>
<text x="107.1" y="40.2">every</text>
<text x="107.2" y="36.6">out</text>
<text x="109.3" y="41.9">gives</text>
<text x="109.7" y="38.4">Unregulated:</text>
<text x="110.9" y="36.6">on</text>
<text x="112.4" y="40.2">part</text>
<text x="114" y="36.6">its</text>
<text x="114.6" y="41.9">80</text>
<text x="116.8" y="40.2">on</text>
<text x="117.1" y="36.6">5V</text>
<text x="117.7" y="41.9">mA</text>
<text x="119.9" y="40.2">the</text>
<text x="120.2" y="36.6">pin</text>
<text x="121.2" y="38.4">the</text>
<text x="121.2" y="41.9">per</text>
<text x="123.5" y="40.2">rails</text>
<text x="123.8" y="36.6">(sheet</text>
<text x="124.8" y="38.4">rails</text>
<text x="124.9" y="41.9">rail.</text>
<text x="128.3" y="40.2">is</text>
<text x="129.3" y="41.9">Budget</text>
<text x="129.5" y="38.4">follow</text>
<text x="130" y="36.6">4).</text>
<text x="130.7" y="40.2">rated</text>
<text x="135.5" y="38.4">USB</text>
<text x="136" y="41.9">at</text>
<text x="136.1" y="40.2">for</text>
<text x="138.7" y="41.9">5</text>
<text x="139.4" y="40.2">that</text>
<text x="139.9" y="38.4">voltage</text>
<text x="140.8" y="41.9">V:</text>
<text x="143.4" y="41.9">XIAO</text>
<text x="143.8" y="40.2">(PGA2310</text>
<text x="147" y="38.4">and</text>
<text x="148.1" y="41.9">~30</text>
<text x="151" y="38.4">load,</text>
<text x="152.1" y="41.9">mA,</text>
<text x="152.9" y="40.2">max</text>
<text x="156.1" y="41.9">PS1</text>
<text x="160.4" y="41.9">~230</text>
<text x="165.4" y="41.9">mA,</text>
<text x="169.4" y="41.9">LED</text>
<text x="33" y="43.7">~260</text>
<text x="33" y="45.5">Audio</text>
<text x="38" y="43.7">mA</text>
<text x="38.5" y="45.5">grounds</text>
<text x="41.5" y="43.7">typical,</text>
<text x="46.2" y="45.5">meet</text>
<text x="48.6" y="43.7">330</text>
<text x="51.2" y="45.5">once</text>
<text x="52.8" y="43.7">mA</text>
<text x="56.2" y="45.5">at</text>
<text x="56.3" y="43.7">worst</text>
<text x="58.9" y="45.5">PS1</text>
<text x="61.7" y="43.7">case;</text>
<text x="63.1" y="45.5">Common.</text>
<text x="67.1" y="43.7">USB</text>
<text x="71.5" y="43.7">2.0</text>
<text x="71.8" y="45.5">Keep</text>
<text x="75.2" y="43.7">allows</text>
<text x="76.8" y="45.5">PS1</text>
<text x="81.1" y="45.5">at</text>
<text x="81.4" y="43.7">500</text>
<text x="83.8" y="45.5">the</text>
<text x="85.7" y="43.7">mA.</text>
<text x="87.4" y="45.5">far</text>
<text x="89.7" y="43.7">PS1</text>
<text x="90.8" y="45.5">end</text>
<text x="93.9" y="43.7">is</text>
<text x="94.8" y="45.5">of</text>
<text x="96.4" y="43.7">the</text>
<text x="97.5" y="45.5">the</text>
<text x="100.1" y="43.7">only</text>
<text x="101.2" y="45.5">board</text>
<text x="104.5" y="43.7">power</text>
<text x="106.9" y="45.5">from</text>
<text x="110.4" y="43.7">path</text>
<text x="111.7" y="45.5">J1</text>
<text x="114.7" y="45.5">/</text>
<text x="115.1" y="43.7">across</text>
<text x="116.9" y="45.5">J2.</text>
<text x="120.4" y="45.5">Total</text>
<text x="121.5" y="43.7">the</text>
<text x="125.2" y="43.7">ground</text>
<text x="125.5" y="45.5">rail</text>
<text x="129.4" y="45.5">capacitance</text>
<text x="131.9" y="43.7">barrier:</text>
<text x="139" y="43.7">its</text>
<text x="140.4" y="45.5">stays</text>
<text x="142.1" y="43.7">1.5</text>
<text x="145.7" y="45.5">under</text>
<text x="145.8" y="43.7">kV</text>
<text x="148.7" y="43.7">isolation</text>
<text x="151.4" y="45.5">the</text>
<text x="155" y="45.5">220</text>
<text x="156.9" y="43.7">is</text>
<text x="159.2" y="45.5">uF</text>
<text x="159.4" y="43.7">what</text>
<text x="162.2" y="45.5">the</text>
<text x="164.3" y="43.7">floats</text>
<text x="165.9" y="45.5">TBA 2</text>
<text x="170.1" y="43.7">the</text>
<text x="173.7" y="43.7">audio</text>
</g>
<g font-size="1.4" fill="#0000c2">
<text x="109.2" y="86.8">audio</text>
<text x="114.3" y="86.8">star</text>
<text x="118.3" y="86.8">ground</text>
<text x="147.3" y="88.7">Flags</text>
<text x="152.3" y="88.7">(unlabelled)</text>
<text x="162.5" y="88.7">markGround</text>
<text x="167.2" y="88.7">+5V,</text>
<text x="171.4" y="88.8">barrier.</text>
<text x="171.7" y="88.7">+12V,</text>
<text x="177.2" y="88.7">-12V</text>
<text x="177.9" y="88.8">GND_USB</text>
<text x="182.2" y="88.7">and</text>
<text x="185.7" y="88.8">(XIAO,</text>
<text x="186" y="88.7">GND_USB</text>
<text x="191.2" y="88.8">USB-C</text>
<text x="193.8" y="88.7">as</text>
<text x="196.5" y="88.7">driven</text>
<text x="197.4" y="88.8">shell,</text>
<text x="202.1" y="88.7">for</text>
<text x="202.5" y="88.8">U8 ERC,</text>
<text x="205.6" y="88.8">side</text>
<text x="209.6" y="88.7">since</text>
<text x="209.6" y="88.8">1,</text>
<text x="212.1" y="88.8">PS1they</text>
<text x="216" y="88.8">input)</text>
<text x="218.6" y="88.7">sit</text>
<text x="221.5" y="88.8">and</text>
<text x="221.5" y="88.7">behindGND (everything/</text>
<text x="227.5" y="88.7">FB1</text>
<text x="231.3" y="88.7">/</text>
<text x="233.4" y="88.7">L1</text>
<text x="238.2" y="88.7">L2</text>
<text x="241" y="88.7">or</text>
<text x="243.5" y="88.7">the</text>
<text x="247.2" y="88.8">side</text>
<text x="165.1" y="90.4">PS1</text>
<text x="165.1" y="92">radiate</text>
<text x="165.1" y="93.6">Place</text>
<text x="169" y="90.4">output)</text>
<text x="170.3" y="93.6">both</text>
<text x="171.4" y="92">as</text>
<text x="174.1" y="92">common</text>
<text x="174.6" y="93.6">at</text>
<text x="175.5" y="90.4">meet</text>
<text x="177.1" y="93.6">PS1,</text>
<text x="180.1" y="90.4">only</text>
<text x="181.3" y="92">mode,</text>
<text x="181.5" y="93.6">on</text>
<text x="184.2" y="90.4">here:</text>
<text x="184.3" y="93.6">the</text>
<text x="186.8" y="92">R17</text>
<text x="187.6" y="93.6">2</text>
<text x="189" y="90.4">C45</text>
<text x="189.6" y="93.6">mm</text>
<text x="190.8" y="92">stops</text>
<text x="192.9" y="90.4">gives</text>
<text x="193.3" y="93.6">gap</text>
<text x="195.8" y="92">the</text>
<text x="197" y="93.6">in</text>
<text x="197.7" y="90.4">the</text>
<text x="199.1" y="92">audio</text>
<text x="199.4" y="93.6">the</text>
<text x="201.1" y="90.4">converter's</text>
<text x="202.8" y="93.6">ground</text>
<text x="204.3" y="92">side</text>
<text x="208.3" y="92">floating</text>
<text x="208.9" y="93.6">pours.</text>
<text x="210.3" y="90.4">switching</text>
<text x="214.6" y="93.6">No</text>
<text x="215.1" y="92">away</text>
<text x="217.6" y="93.6">other</text>
<text x="218.3" y="90.4">noise</text>
<text x="219.7" y="92">when</text>
<text x="222.4" y="93.6">copper</text>
<text x="223.3" y="90.4">a</text>
<text x="224.5" y="92">nothing</text>
<text x="225.2" y="90.4">local</text>
<text x="228.5" y="93.6">crosses</text>
<text x="229.9" y="90.4">return</text>
<text x="231.1" y="92">is</text>
<text x="233.4" y="92">plugged</text>
<text x="235.2" y="93.6">the</text>
<text x="235.4" y="90.4">so</text>
<text x="238.1" y="90.4">it</text>
<text x="240.2" y="90.4">does</text>
<text x="104.1" y="130.4">U10</text>
<text x="108.1" y="130.4">78L05:</text>
<text x="114.2" y="130.4">+5VA</text>
<text x="119.1" y="130.4">for</text>
<text x="122.3" y="130.4">the</text>
<text x="125.6" y="130.4">PGA2310</text>
<text x="133.3" y="130.4">logic,</text>
<text x="138.5" y="130.4">U8</text>
<text x="141.5" y="130.4">side</text>
<text x="145.5" y="130.4">2</text>
<text x="147.5" y="130.4">and</text>
<text x="151.3" y="130.4">the</text>
<text x="154.6" y="130.4">plug-sense</text>
<text x="164.3" y="130.4">pull-ups,</text>
<text x="172.6" y="130.4">about</text>
<text x="177.8" y="130.4">15</text>
<text x="104.1" y="132">On</text>
<text x="107.1" y="132">the</text>
<text x="110.5" y="132">audio</text>
<text x="115.6" y="132">ground,</text>
<text x="122.2" y="132">so</text>
<text x="125" y="132">the</text>
<text x="128.3" y="132">5</text>
<text x="130.3" y="132">V logic</text>
<text x="136.8" y="132">never</text>
<text x="141.9" y="132">references</text>
<text x="150.7" y="132">USB.</text>
<text x="155.2" y="132">Input</text>
<text x="160" y="132">up</text>
<text x="162.8" y="132">to</text>
<text x="165.3" y="132">+14</text>
<text x="169.4" y="132">V,</text>
<text x="171.8" y="132">0.15</text>
<text x="176.2" y="132">W in</text>
<text x="180.7" y="132">the</text>
<text x="184.1" y="132">TO-92.</text>
</g>
</svg>
